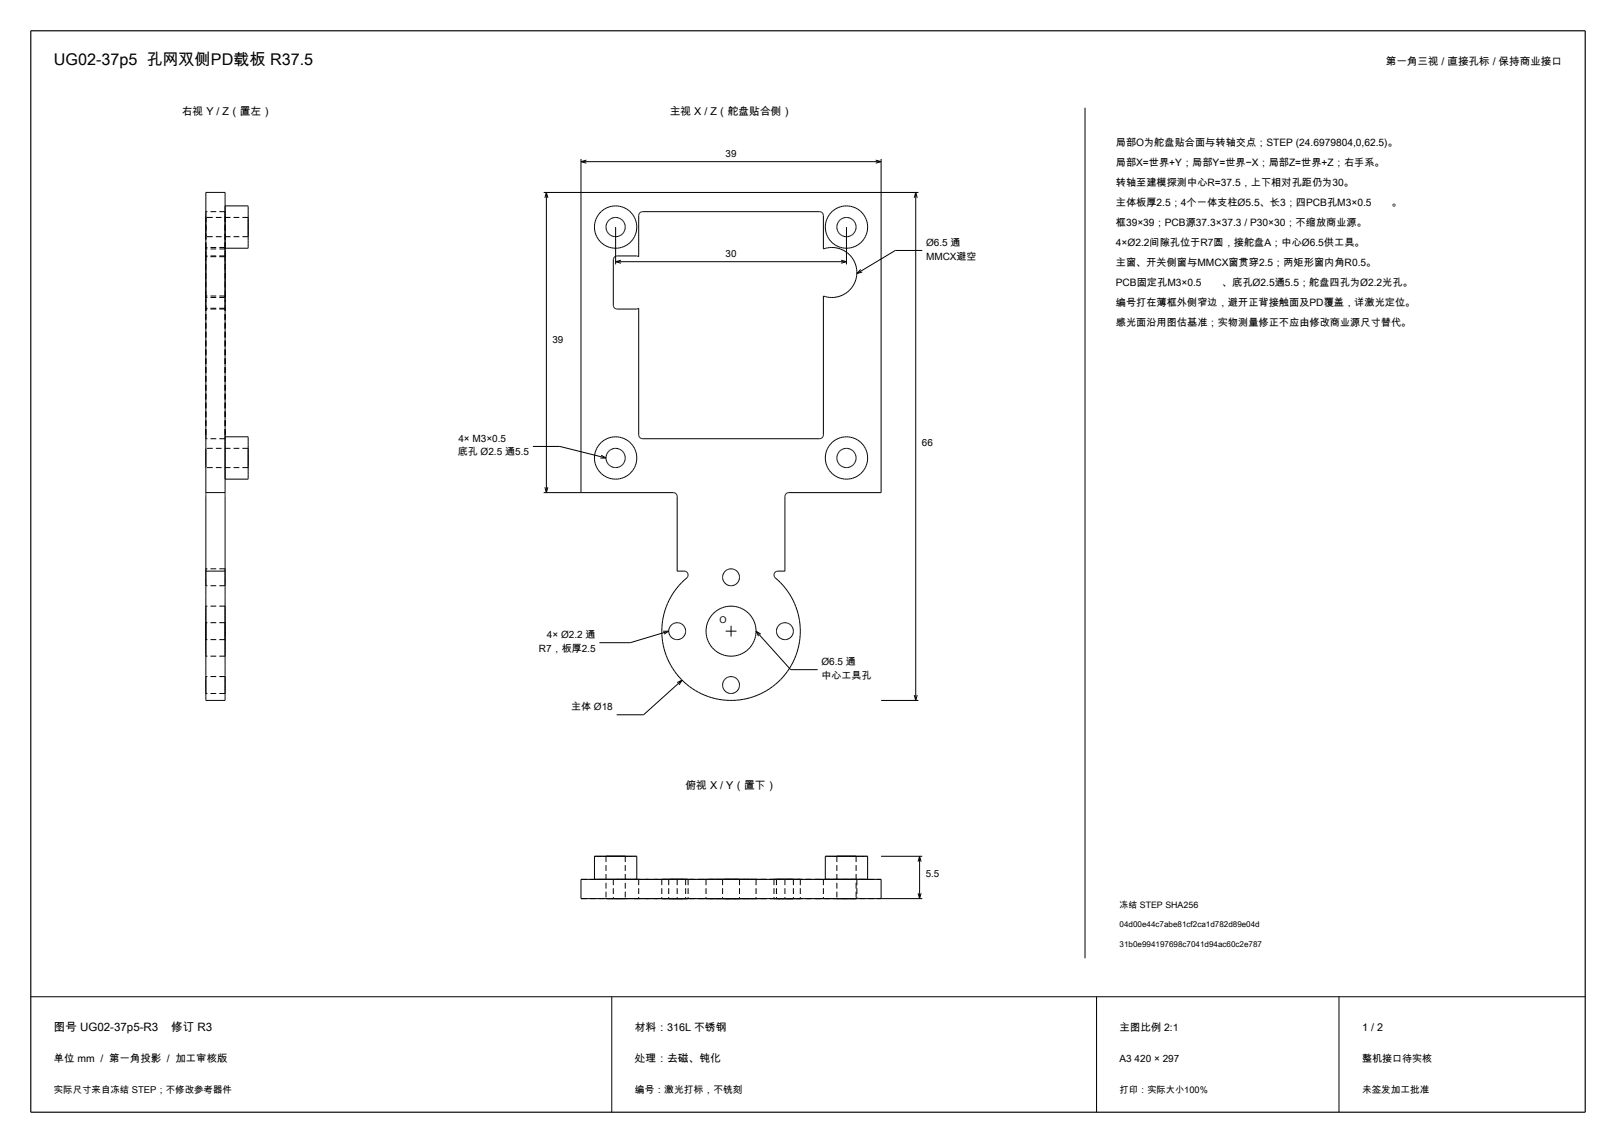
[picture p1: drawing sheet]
<svg xmlns="http://www.w3.org/2000/svg" width="420mm" height="297mm" viewBox="0 0 420 297" stroke-linecap="round" stroke-linejoin="round" font-family="sans-serif">
<path d="M8 8h404v281h-404z" fill="none" stroke="#000" stroke-width=".3"/>
<g fill="none" stroke="#000" stroke-width=".26">
<path d="M282 28v221M53.5 50h5v132h-5zM58.5 53.5h6v11h-6M141.3 50h97.4M142 50v78M142 50l-.4 1.4M142 50l.4 1.4M151 41.3v86.7M151 42h78M151 42l1.4 .4M152.4 41.6l-1.4 .4M160 59v9.7"/>
<path d="M166.3 55.3l.7-.3h46a1 1 0 0 1 1 1v8.7a6.5 6.5 0 0 1 8.7 6.1 6.5 6.5 0 0 1-8.7 6.1v36.1a1 1 0 0 1-1 1h-46a1 1 0 0 1-1-1v-32.9l-.6 .2h-5a1 1 0 0 1-1-1v-11.8a1 1 0 0 1 1-1h5l.6 .2v-10.7zM220 59v9.7M227.6 41.6l1.4 .4M229 41.3v86.7h-24a1 1 0 0 0-1 1v19.4h-1.8a1 1 0 0 0-1 .7 1 1 0 0 0 .3 1.1 18 18 0 0 1 1.4 26.3 18 18 0 0 1-26.3-.4 18 18 0 0 1 2.1-26.2 1 1 0 0 0-.9-1.5h-1.8v-19.4a1 1 0 0 0-1-1h-33.7M229 42l-1.4 .4M238 50v132M238 50l-.4 1.4M238 50l.4 1.4M160 68h60M160 68l1.4 .4M161.4 67.6l-1.4 .4M218.6 67.6l1.4 .4"/>
<path d="M220 68l-1.4 .4M223.7 70l-1 1.1M224.1 70.7l-1.4 .4M239.7 65.1h-7l-10 6M58.5 113.5h6v11h-6M138.5 116h7l12 3M156.2 118.3l1.3 .7M157.5 119h-1.5M53.5 128h5M141.6 126.6l.4 1.4M142.4 126.6l-.4 1.4M53.5 148.4h5"/>
<path d="M173.8 164l-10 3h-8M173.8 164h-1.5M173.8 164l-1.2 .8M177.3 176.7l-10 9h-7M177.3 176.7l-1.3 .7M177.3 176.7l-.8 1.3M188.6 164h2.8M190 162.6v2.8M196.5 164l9 10h7M196.5 164l.6 1.3M196.5 164l1.2 .8M229 182h9.7"/>
<path d="M237.6 180.6l.4 1.4M238.4 180.6l-.4 1.4M154.5 228.5v-6h11v6M214.5 228.5v-6h11v6M229 233.5v-5h-78v5h88.7M229 222.5h10.7M238.6 232.1l.4 1.4M239 222.5v11M239 222.5l-.4 1.4M239 222.5l.4 1.4M239.4 232.1l-.4 1.4M8 259h404"/>
<path d="M159 259v30M285 259v30M348 259v30"/>
<circle cx="160" cy="59" r="2.5"/>
<circle cx="220" cy="59" r="2.5"/>
<circle cx="160" cy="119" r="2.5"/>
<circle cx="220" cy="119" r="2.5"/>
<circle cx="190" cy="150" r="2.2"/>
<circle cx="176" cy="164" r="2.2"/>
<circle cx="190" cy="178" r="2.2"/>
<circle cx="190" cy="164" r="6.5"/>
<circle cx="204" cy="164" r="2.2"/>
</g>
<g fill="none" stroke="#000" stroke-width=".26" stroke-dasharray="1.5 .8" stroke-linecap="butt">
<path d="M53.5 56v-.1M53.5 55.9v-.1M53.5 55.8v-.1M53.5 55.7v-.1M53.5 55.6v-.1M53.5 55.5v-.1M53.5 55.4v-.1M53.5 55.3v-.1M53.5 55.2v-.1M53.5 55.1v-.1M53.5 56.5v.1M53.5 56.6v.1"/>
<path d="M53.5 56.7v.3M53.5 57v.4M53.5 57.4v.5M53.5 57.9v.5M53.5 58.4v.6M53.5 59v.6M53.5 59.6v.5M58.5 53.5v.1M58.5 53.6v.4M58.5 54v.7M58.5 54.7v.9M58.5 55.6v1"/>
<path d="M58.5 56.6v1.2M58.5 57.8v1.2M58.5 59v1.2M58.5 56v-.1M58.5 55.9v-.1M58.5 55.8v-.1M58.5 55.7v-.1M58.5 55.6v-.1M58.5 55.5v-.1M58.5 55.4v-.1M58.5 55.3v-.1M58.5 55.2v-.1"/>
<path d="M58.5 55.1v-.1M58.5 55h-5M64.5 56.5v.1M64.5 56.6v.1M64.5 56.7v.3M64.5 57v.4M64.5 57.4v.5M64.5 57.9v.5M64.5 58.4v.6M64.5 59v.6M64.5 59.6v.5M64.5 56.5h-11"/>
<path d="M154.5 59v.5M154.5 58.5v.5M154.5 59.5l.1 .5M154.6 58l-.1 .5M154.7 57.5l-.1 .5M154.9 57l-.2 .5M155.1 56.6l-.2 .4M155.3 56.1l-.2 .5M155.6 55.7l-.3 .4M155.9 55.3l-.3 .4M156.3 54.9l-.4 .4M156.7 54.6l-.4 .3"/>
<path d="M157.1 54.3l-.4 .3M157.5 54.1l-.4 .2M158 53.9l-.5 .2M158.5 53.7l-.5 .2M159 53.6l-.5 .1M159.5 53.5l-.5 .1M160 53.5h-.5M160.5 53.5h-.5M161 53.6l-.5-.1M161.5 53.7l-.5-.1M162 53.9l-.5-.2M162.5 54.1l-.5-.2"/>
<path d="M162.9 54.3l-.4-.2M163.3 54.6l-.4-.3M163.7 54.9l-.4-.3M164.1 55.3l-.4-.4M164.4 55.7l-.3-.4M164.7 56.1l-.3-.4M164.9 56.6l-.2-.5M165.1 57l-.2-.4M165.3 57.5l-.2-.5M165.4 58l-.1-.5M165.5 59.5v-.5M165.5 58.5l-.1-.5"/>
<path d="M165.5 59v-.5M214.5 59v.5M214.5 58.5v.5M214.5 59.5l.1 .5M214.6 58l-.1 .5M214.7 57.5l-.1 .5M214.9 57l-.2 .5M215.1 56.6l-.2 .4M215.3 56.1l-.2 .5M215.6 55.7l-.3 .4M215.9 55.3l-.3 .4M216.3 54.9l-.4 .4"/>
<path d="M216.7 54.6l-.4 .3M217.1 54.3l-.4 .3M217.5 54.1l-.4 .2M218 53.9l-.5 .2M218.5 53.7l-.5 .2M219 53.6l-.5 .1M219.5 53.5l-.5 .1M220 53.5h-.5M220.5 53.5h-.5M221 53.6l-.5-.1M221.5 53.7l-.5-.1M222 53.9l-.5-.2"/>
<path d="M222.5 54.1l-.5-.2M222.9 54.3l-.4-.2M223.3 54.6l-.4-.3M223.7 54.9l-.4-.3M224.1 55.3l-.4-.4M224.4 55.7l-.3-.4M224.7 56.1l-.3-.4M224.9 56.6l-.2-.5M225.1 57l-.2-.4M225.3 57.5l-.2-.5M225.4 58l-.1-.5M225.5 59.5v-.5"/>
<path d="M225.5 58.5l-.1-.5M225.5 59v-.5M53.5 64.7v-8.7M53.5 76.9v.1M53.5 77v.1M53.5 77.1v.1M53.5 77.2v.1M53.5 77.3v-.2M53.5 77.1v-.4M53.5 76.7v-.8M53.5 75.9v-1M53.5 74.9v-1.3"/>
<path d="M53.5 73.6v-1.4M53.5 72.2v-1.4M53.5 70.8v-1.4M53.5 69.4v-1.4M53.5 68v-1.3M53.5 66.7v-1M53.5 65.7v-.8M53.5 64.9v-.4M53.5 64.5v-.2M53.5 64.3v.1M53.5 64.4v.1M53.5 64.5v.1"/>
<path d="M53.5 64.6v.1M53.5 66.7v-10.7M53.5 66.7v-.1M53.5 66.6v-.1M53.5 66.5v.1M53.5 66.6v.1M53.5 66.7v.1M53.5 66.8v.1M53.5 66.9v.1M53.5 67v.1M53.5 67.1v.1M53.5 67.2v.1"/>
<path d="M53.5 67.3v.1M53.5 67.4v.1M53.5 79.3v-11.8M53.5 79.3v.1M53.5 79.4v.1M53.5 79.5v.1M53.5 79.6v.1M53.5 79.7v.1M53.5 79.8v.1M53.5 79.9v.1M53.5 60.1v.5M53.5 60.6v.4"/>
<path d="M53.5 61v.3M53.5 61.3v.1M53.5 61.4v.1M58.5 60.2v1.2M58.5 61.4v1M58.5 62.4v.9M58.5 63.3v.7M58.5 64v.4M58.5 64.4v.1M58.5 64.7v-8.7M58.5 76.9v.1M58.5 77v.1"/>
<path d="M58.5 77.1v.1M58.5 77.2v.1M58.5 77.3v-.2M58.5 77.1v-.4M58.5 76.7v-.8M58.5 75.9v-1M58.5 74.9v-1.3M58.5 73.6v-1.4M58.5 72.2v-1.4M58.5 70.8v-1.4M58.5 69.4v-1.4M58.5 68v-1.3"/>
<path d="M58.5 66.7v-1M58.5 65.7v-.8M58.5 64.9v-.4M58.5 64.5v-.2M58.5 64.3v.1M58.5 64.5v.1M58.5 64.6v.1M58.5 79.3v.1M58.5 79.4v.1M58.5 79.5v.1M58.5 79.6v.1M58.5 79.7v.1"/>
<path d="M58.5 79.8v.1M58.5 79.9v.1M58.5 79.3v-11.8M58.5 66.5v.1M58.5 66.6v.1M58.5 66.7v.1M58.5 66.8v.1M58.5 66.9v.1M58.5 67v.1M58.5 67.1v.1M58.5 67.2v.1M58.5 67.3v.1"/>
<path d="M58.5 67.4v.1M58.5 66.7v-.1M58.5 66.6v-.1M58.5 66.7v-10.7M58.5 64.7h-5M58.5 76.9h-5M58.5 66.7h-5M58.5 66.5h-5M58.5 64.3h-5M58.5 77.3h-5M64.5 60.1v.5M64.5 60.6v.4"/>
<path d="M64.5 61v.3M64.5 61.3v.1M64.5 61.4v.1M64.5 61.5h-11M154.6 60l.1 .5M154.7 60.5l.2 .5M154.9 61l.2 .5M155.1 61.5l.2 .4M155.3 61.9l.3 .4M155.6 62.3l.3 .4M155.9 62.7l.4 .4M156.3 63.1l.4 .3"/>
<path d="M156.7 63.4l.4 .3M157.1 63.7l.4 .2M157.5 63.9l.5 .2M158 64.1l.5 .2M158.5 64.3l.5 .1M159 64.4l.5 .1M159.5 64.5h.5M160 64.5h.5M160.5 64.5l.5-.1M161 64.4l.5-.1M161.5 64.3l.5-.2M162 64.1l.5-.2"/>
<path d="M162.5 63.9l.4-.2M162.9 63.7l.4-.3M163.3 63.4l.4-.3M163.7 63.1l.4-.4M164.1 62.7l.3-.4M164.4 62.3l.3-.4M164.7 61.9l.2-.4M164.9 61.5l.2-.5M165.1 61l.2-.5M165.3 60.5l.1-.5M165.4 60l.1-.5M214.6 60l.1 .5"/>
<path d="M214.7 60.5l.2 .5M214.9 61l.2 .5M215.1 61.5l.2 .4M215.3 61.9l.3 .4M215.6 62.3l.3 .4M215.9 62.7l.4 .4M216.3 63.1l.4 .3M216.7 63.4l.4 .3M217.1 63.7l.4 .2M217.5 63.9l.5 .2M218 64.1l.5 .2M218.5 64.3l.5 .1"/>
<path d="M219 64.4l.5 .1M219.5 64.5h.5M220 64.5h.5M220.5 64.5l.5-.1M221 64.4l.5-.1M221.5 64.3l.5-.2M222 64.1l.5-.2M222.5 63.9l.4-.2M222.9 63.7l.4-.3M223.3 63.4l.4-.3M223.7 63.1l.4-.4M224.1 62.7l.3-.4"/>
<path d="M224.4 62.3l.3-.4M224.7 61.9l.2-.4M224.9 61.5l.2-.5M225.1 61l.2-.5M225.3 60.5l.1-.5M225.4 60l.1-.5M53.5 80.3v-.1M53.5 80.2v-.1M53.5 80v.1M53.5 80.1v.1M53.5 80.2v.1M58.5 80.3v-.1"/>
<path d="M58.5 80.2v-.1M58.5 80v.1M58.5 80.1v.1M58.5 80.2v.1M58.5 80.1h-5M58.5 80.3h-5M53.5 113v-36.1M53.5 114v-.1M53.5 113.9v-.1M53.5 113.8v-.1M53.5 113.7v-.1M53.5 113.6v-.1"/>
<path d="M53.5 113.5v-.1M53.5 113.4v-.1M53.5 113.3v-.1M53.5 113.2v-.1M53.5 113.1v-.1M53.5 113v-32.9M53.5 116.5v.1M53.5 116.6v.1M53.5 116.7v.3M53.5 117v.4M53.5 117.4v.5M53.5 117.9v.5"/>
<path d="M53.5 118.4v.6M53.5 119v.6M53.5 119.6v.5M58.5 113.5v.1M58.5 113.6v.4M58.5 114v.7M58.5 114.7v.9M58.5 115.6v1M58.5 116.6v1.2M58.5 117.8v1.2M58.5 119v1.2M58.5 113v-36.1"/>
<path d="M58.5 114v-.1M58.5 113.9v-.1M58.5 113.8v-.1M58.5 113.7v-.1M58.5 113.6v-.1M58.5 113.5v-.1M58.5 113.4v-.1M58.5 113.3v-.1M58.5 113.2v-.1M58.5 113.1v-.1M58.5 113v-32.9M58.5 114h-5"/>
<path d="M64.5 116.5v.1M64.5 116.6v.1M64.5 116.7v.3M64.5 117v.4M64.5 117.4v.5M64.5 117.9v.5M64.5 118.4v.6M64.5 119v.6M64.5 119.6v.5M64.5 116.5h-11M154.5 119v.5M154.5 118.5v.5"/>
<path d="M154.5 119.5l.1 .5M154.6 118l-.1 .5M154.7 117.5l-.1 .5M154.9 117l-.2 .5M155.1 116.6l-.2 .4M155.3 116.1l-.2 .5M155.6 115.7l-.3 .4M155.9 115.3l-.3 .4M156.3 114.9l-.4 .4M156.7 114.6l-.4 .3M157.1 114.3l-.4 .3M157.5 114.1l-.4 .2"/>
<path d="M158 113.9l-.5 .2M158.5 113.7l-.5 .2M159 113.6l-.5 .1M159.5 113.5l-.5 .1M160 113.5h-.5M160.5 113.5h-.5M161 113.6l-.5-.1M161.5 113.7l-.5-.1M162 113.9l-.5-.2M162.5 114.1l-.5-.2M162.9 114.3l-.4-.2M163.3 114.6l-.4-.3"/>
<path d="M163.7 114.9l-.4-.3M164.1 115.3l-.4-.4M164.4 115.7l-.3-.4M164.7 116.1l-.3-.4M164.9 116.6l-.2-.5M165.1 117l-.2-.4M165.3 117.5l-.2-.5M165.4 118l-.1-.5M165.5 119.5v-.5M165.5 118.5l-.1-.5M165.5 119v-.5M214.5 119v.5"/>
<path d="M214.5 118.5v.5M214.5 119.5l.1 .5M214.6 118l-.1 .5M214.7 117.5l-.1 .5M214.9 117l-.2 .5M215.1 116.6l-.2 .4M215.3 116.1l-.2 .5M215.6 115.7l-.3 .4M215.9 115.3l-.3 .4M216.3 114.9l-.4 .4M216.7 114.6l-.4 .3M217.1 114.3l-.4 .3"/>
<path d="M217.5 114.1l-.4 .2M218 113.9l-.5 .2M218.5 113.7l-.5 .2M219 113.6l-.5 .1M219.5 113.5l-.5 .1M220 113.5h-.5M220.5 113.5h-.5M221 113.6l-.5-.1M221.5 113.7l-.5-.1M222 113.9l-.5-.2M222.5 114.1l-.5-.2M222.9 114.3l-.4-.2"/>
<path d="M223.3 114.6l-.4-.3M223.7 114.9l-.4-.3M224.1 115.3l-.4-.4M224.4 115.7l-.3-.4M224.7 116.1l-.3-.4M224.9 116.6l-.2-.5M225.1 117l-.2-.4M225.3 117.5l-.2-.5M225.4 118l-.1-.5M225.5 119.5v-.5M225.5 118.5l-.1-.5M225.5 119v-.5"/>
<path d="M53.5 120.1v.5M53.5 120.6v.4M53.5 121v.3M53.5 121.3v.1M53.5 121.4v.1M58.5 120.2v1.2M58.5 121.4v1M58.5 122.4v.9M58.5 123.3v.7M58.5 124v.4M58.5 124.4v.1M64.5 120.1v.5"/>
<path d="M64.5 120.6v.4M64.5 121v.3M64.5 121.3v.1M64.5 121.4v.1M64.5 121.5h-11M154.6 120l.1 .5M154.7 120.5l.2 .5M154.9 121l.2 .5M155.1 121.5l.2 .4M155.3 121.9l.3 .4M155.6 122.3l.3 .4M155.9 122.7l.4 .4"/>
<path d="M156.3 123.1l.4 .3M156.7 123.4l.4 .3M157.1 123.7l.4 .2M157.5 123.9l.5 .2M158 124.1l.5 .2M158.5 124.3l.5 .1M159 124.4l.5 .1M159.5 124.5h.5M160 124.5h.5M160.5 124.5l.5-.1M161 124.4l.5-.1M161.5 124.3l.5-.2"/>
<path d="M162 124.1l.5-.2M162.5 123.9l.4-.2M162.9 123.7l.4-.3M163.3 123.4l.4-.3M163.7 123.1l.4-.4M164.1 122.7l.3-.4M164.4 122.3l.3-.4M164.7 121.9l.2-.4M164.9 121.5l.2-.5M165.1 121l.2-.5M165.3 120.5l.1-.5M165.4 120l.1-.5"/>
<path d="M214.6 120l.1 .5M214.7 120.5l.2 .5M214.9 121l.2 .5M215.1 121.5l.2 .4M215.3 121.9l.3 .4M215.6 122.3l.3 .4M215.9 122.7l.4 .4M216.3 123.1l.4 .3M216.7 123.4l.4 .3M217.1 123.7l.4 .2M217.5 123.9l.5 .2M218 124.1l.5 .2"/>
<path d="M218.5 124.3l.5 .1M219 124.4l.5 .1M219.5 124.5h.5M220 124.5h.5M220.5 124.5l.5-.1M221 124.4l.5-.1M221.5 124.3l.5-.2M222 124.1l.5-.2M222.5 123.9l.4-.2M222.9 123.7l.4-.3M223.3 123.4l.4-.3M223.7 123.1l.4-.4"/>
<path d="M224.1 122.7l.3-.4M224.4 122.3l.3-.4M224.7 121.9l.2-.4M224.9 121.5l.2-.5M225.1 121l.2-.5M225.3 120.5l.1-.5M225.4 120l.1-.5M53.5 157.5v.2M53.5 157.7v.4M53.5 158.1v.8M53.5 158.9v1M53.5 159.9v1.3"/>
<path d="M53.5 147.8v.1M53.5 147.9v.1M53.5 148v.3M53.5 148.3v.3M53.5 148.6v.4M53.5 149v.5M53.5 149.5v.5M53.5 150v.5M53.5 150.5v.5M53.5 151v.4M53.5 151.4v.3M53.5 151.7v.3"/>
<path d="M53.5 152v.1M53.5 152.1v.1M58.5 157.5v.2M58.5 157.7v.4M58.5 158.1v.8M58.5 158.9v1M58.5 159.9v1.3M58.5 147.8v.1M58.5 147.9v.1M58.5 148v.3M58.5 148.3v.3M58.5 148.6v.4"/>
<path d="M58.5 149v.5M58.5 149.5v.5M58.5 150v.5M58.5 150.5v.5M58.5 151v.4M58.5 151.4v.3M58.5 151.7v.3M58.5 152v.1M58.5 152.1v.1M58.5 157.5h-5M58.5 147.8h-5M58.5 152.2h-5"/>
<path d="M53.5 161.8v.1M53.5 161.9v.1M53.5 162v.3M53.5 162.3v.3M53.5 162.6v.4M53.5 163v.5M53.5 163.5v.5M53.5 164v.5M53.5 164.5v.5M53.5 165v.4M53.5 165.4v.3M53.5 165.7v.3"/>
<path d="M53.5 166v.1M53.5 166.1v.1M53.5 175.8v.1M53.5 175.9v.1M53.5 176v.3M53.5 176.3v.3M53.5 176.6v.4M53.5 177v.5M53.5 177.5v.5M53.5 178v.5M53.5 178.5v.5M53.5 179v.4"/>
<path d="M53.5 179.4v.3M53.5 179.7v.3M53.5 180v.1M53.5 161.2v1.4M53.5 162.6v1.4M53.5 164v1.4M53.5 165.4v1.4M53.5 166.8v1.3M53.5 168.1v1M53.5 169.1v.8M53.5 169.9v.4M53.5 170.3v.2"/>
<path d="M58.5 161.8v.1M58.5 161.9v.1M58.5 162v.3M58.5 162.3v.3M58.5 162.6v.4M58.5 163v.5M58.5 163.5v.5M58.5 164v.5M58.5 164.5v.5M58.5 165v.4M58.5 165.4v.3M58.5 165.7v.3"/>
<path d="M58.5 166v.1M58.5 166.1v.1M58.5 175.8v.1M58.5 175.9v.1M58.5 176v.3M58.5 176.3v.3M58.5 176.6v.4M58.5 177v.5M58.5 177.5v.5M58.5 178v.5M58.5 178.5v.5M58.5 179v.4"/>
<path d="M58.5 179.4v.3M58.5 179.7v.3M58.5 180v.1M58.5 161.2v1.4M58.5 162.6v1.4M58.5 164v1.4M58.5 165.4v1.4M58.5 166.8v1.3M58.5 168.1v1M58.5 169.1v.8M58.5 169.9v.4M58.5 170.3v.2"/>
<path d="M58.5 161.8h-5M58.5 175.8h-5M58.5 166.2h-5M58.5 170.5h-5M53.5 180.1v.1M58.5 180.1v.1M58.5 180.2h-5M151 228.5h24M151 233.5h24M154.5 228.5h.1M154.5 222.5h.1M154.6 228.5h-.1"/>
<path d="M154.6 228.5h.4M154.6 222.5h.4M154.8 228.5h-.2M155 228.5h-.2M155 228.5h.7M155 222.5h.7M155.3 228.5h-.3M155.7 228.5h-.4M155.7 228.5h.9M155.7 222.5h.9M156.1 228.5h-.4M156.6 228.5h-.5"/>
<path d="M156.6 228.5h1M156.6 222.5h1M157.1 228.5h-.5M157.5 233.5h.1M157.5 222.5h.1M157.5 222.5v11M157.6 233.5h-.1M157.6 233.5h.1M157.6 222.5h-.1M157.6 222.5h.1M157.6 228.5h-.5M157.6 228.5h1.2"/>
<path d="M157.6 222.5h1.2M157.7 233.5h-.1M157.7 233.5h.3M157.7 222.5h-.1M157.7 222.5h.3M157.9 233.5h-.2M157.9 222.5h-.2M158 233.5h-.1M158 233.5h.4M158 222.5h-.1M158 222.5h.4M158.2 228.5h-.6"/>
<path d="M158.2 233.5h-.2M158.2 222.5h-.2M158.4 233.5h-.2M158.4 233.5h.5M158.4 222.5h-.2M158.4 222.5h.5M158.7 233.5h-.3M158.7 222.5h-.3M158.8 228.5h-.6M158.8 228.5h1.2M158.8 222.5h1.2M158.9 233.5h-.2"/>
<path d="M158.9 233.5h.5M158.9 222.5h-.2M158.9 222.5h.5M159.2 233.5h-.3M159.2 222.5h-.3M159.4 228.5h-.6M159.4 228.5v5M159.4 228.5h.1M159.4 233.5h-.2M159.4 233.5h.6M159.4 222.5h-.2M159.4 222.5h.6"/>
<path d="M159.5 233.5h-.1M159.5 228.5h.1M159.6 233.5h-.1M159.6 228.5h.1M159.7 228.5h.1M159.7 233.5h-.1M159.7 233.5h-.3M159.7 222.5h-.3M159.8 228.5h.1M159.8 233.5h-.1M159.9 228.5h.1M159.9 233.5h-.1"/>
<path d="M160 228.5h.1M160 233.5h-.1M160 228.5h-.6M160 228.5h1.2M160 222.5h1.2M160 233.5h-.3M160 233.5h.6M160 222.5h-.3M160 222.5h.6M160.1 228.5h.1M160.1 233.5h-.1M160.2 228.5h.1"/>
<path d="M160.2 233.5h-.1M160.3 233.5h-.3M160.3 222.5h-.3M160.3 228.5h.1M160.3 233.5h-.1M160.4 233.5h-.1M160.6 233.5h.5M160.6 233.5h-.3M160.6 222.5h.5M160.6 222.5h-.3M160.6 228.5h-.6M160.8 233.5h-.2"/>
<path d="M160.8 222.5h-.2M161.1 233.5h.5M161.1 233.5h-.3M161.1 222.5h.5M161.1 222.5h-.3M161.2 228.5h1.2M161.2 228.5h-.6M161.2 222.5h1.2M161.3 233.5h-.2M161.3 222.5h-.2M161.6 233.5h.4M161.6 233.5h-.3"/>
<path d="M161.6 222.5h.4M161.6 222.5h-.3M161.8 233.5h-.2M161.8 222.5h-.2M161.8 228.5h-.6M162 233.5h.3M162 233.5h-.2M162 222.5h.3M162 222.5h-.2M162.1 233.5h-.1M162.1 222.5h-.1M162.3 233.5h.1"/>
<path d="M162.3 233.5h-.2M162.3 222.5h.1M162.3 222.5h-.2M162.4 233.5h-.1M162.4 222.5h-.1M162.4 228.5h1M162.4 228.5h-.6M162.4 222.5h1M162.4 233.5h.1M162.4 222.5h.1M162.5 233.5h-.1M162.5 222.5h-.1"/>
<path d="M162.5 222.5v11M162.9 228.5h-.5M163.4 228.5h.9M163.4 228.5h-.5M163.4 222.5h.9M163.9 228.5h-.5M164.3 228.5h.7M164.3 228.5h-.4M164.3 222.5h.7M164.7 228.5h-.4M165 228.5h.4M165 228.5h-.3"/>
<path d="M165 222.5h.4M165.2 228.5h-.2M165.4 228.5h.1M165.4 228.5h-.2M165.4 222.5h.1M165.4 228.5h-5M165.4 233.5h-5M165.5 228.5h-.1M165.5 233.5h-.1M165.5 228.5h.1M165.6 233.5h-.1M165.6 228.5h.1"/>
<path d="M165.7 233.5h-.1M165.7 228.5h.1M165.8 233.5h-.1M165.8 228.5h.1M165.9 233.5h-.1M165.9 228.5h.1M166 233.5h-.1M166 228.5v5M166 228.5h.1M166.1 233.5h-.1M166.1 228.5h.1M166.2 233.5h-.1"/>
<path d="M166.2 228.5h.1M166.3 228.5h.1M166.3 233.5h-.1M166.4 228.5h.1M166.4 233.5h-.1M166.5 228.5h.1M166.5 233.5h-.1M166.6 228.5h.1M166.6 233.5h-.1M166.7 228.5h.1M166.7 233.5h-.1M166.8 228.5h.1"/>
<path d="M166.8 233.5h-.1M166.9 228.5h.1M166.9 233.5h-.1M167 233.5h-.1M172 228.5h.5M172 233.5h.5M172 228.5v5M172.1 228.5h-.1M172.1 233.5h-.1M172.3 228.5h-.2M172.3 233.5h-.2M172.5 228.5h1.3"/>
<path d="M172.5 233.5h1.3M172.6 228.5h-.3M172.6 233.5h-.3M172.9 228.5h-.3M172.9 233.5h-.3M173.3 228.5h-.4M173.3 233.5h-.4M173.7 228.5h-.4M173.7 233.5h-.4M173.8 228.5h2.1M173.8 233.5h2.1M173.8 228.5h.1"/>
<path d="M173.8 233.5h.1M173.8 228.5v5M173.9 228.5h-.1M173.9 228.5h.1M173.9 233.5h-.1M173.9 233.5h.1M174 228.5h-.1M174 228.5h.3M174 233.5h-.1M174 233.5h.3M174.1 228.5h-.1M174.1 233.5h-.1"/>
<path d="M174.2 228.5h-.5M174.2 233.5h-.5M174.3 228.5h-.2M174.3 228.5h.3M174.3 233.5h-.2M174.3 233.5h.3M174.4 228.5h-.1M174.4 233.5h-.1M174.6 228.5h-.2M174.6 228.5h.4M174.6 233.5h-.2M174.6 233.5h.4"/>
<path d="M174.8 228.5h-.6M174.8 233.5h-.6M174.8 228.5h-.2M174.8 233.5h-.2M175 228.5h-.2M175 228.5h.5M175 233.5h-.2M175 233.5h.5M175.1 228.5h-.1M175.1 233.5h-.1M175.2 228.5h-.1M175.2 233.5h-.1"/>
<path d="M175.3 228.5h-.3M175.3 233.5h-.3M175.3 228.5h-.1M175.3 233.5h-.1M175.4 228.5h-.6M175.4 233.5h-.6M175.4 228.5h-.1M175.4 233.5h-.1M175.5 228.5h-.2M175.5 228.5h.5M175.5 233.5h-.2M175.5 233.5h.5"/>
<path d="M175.5 228.5h-.1M175.5 233.5h-.1M175.6 228.5h-.1M175.6 233.5h-.1M175.7 228.5h-.1M175.7 233.5h-.1M175.8 228.5h-.3M175.8 233.5h-.3M175.8 228.5h-.1M175.8 233.5h-.1M175.9 228.5h-.1M175.9 233.5h-.1"/>
<path d="M175.9 228.5h2.9M175.9 233.5h2.9M176 228.5h-.1M176 233.5h-.1M176 228.5h1.8M176 228.5h-.2M176 228.5h.5M176 228.5v5M176 233.5h1.8M176 233.5h-.2M176 233.5h.5M176.1 228.5h-.7"/>
<path d="M176.1 233.5h-.7M176.2 228.5h-.2M176.2 233.5h-.2M176.5 228.5h.5M176.5 228.5h-.3M176.5 233.5h.5M176.5 233.5h-.3M176.7 228.5h-.2M176.7 233.5h-.2M176.8 228.5h-.7M176.8 233.5h-.7M177 228.5h.4"/>
<path d="M177 228.5h-.3M177 233.5h.4M177 233.5h-.3M177.2 228.5h-.2M177.2 233.5h-.2M177.4 228.5h.3M177.4 228.5h-.2M177.4 233.5h.3M177.4 233.5h-.2M177.6 228.5h-.2M177.6 233.5h-.2M177.6 228.5h-.8"/>
<path d="M177.6 233.5h-.8M177.7 228.5h.3M177.7 228.5h-.1M177.7 233.5h.3M177.7 233.5h-.1M177.8 228.5h.2M177.8 233.5h.2M177.9 228.5h-.2M177.9 233.5h-.2M178 228.5h.1M178 233.5h.1M178 228.5h-.1"/>
<path d="M178 233.5h-.1M178.1 228.5h.1M178.1 233.5h.1M178.1 228.5h-.1M178.1 233.5h-.1M178.2 228.5h.1M178.2 233.5h.1M178.2 228.5h-.1M178.2 233.5h-.1M178.2 228.5v5M178.3 228.5h.1M178.3 233.5h.1"/>
<path d="M178.4 228.5h.1M178.4 233.5h.1M178.5 228.5h-.9M178.5 233.5h-.9M178.5 228.5h.1M178.5 233.5h.1M178.6 228.5h-.1M178.6 233.5h-.1M178.6 228.5h.1M178.6 233.5h.1M178.7 228.5h-.1M178.7 233.5h-.1"/>
<path d="M178.7 228.5h.1M178.7 233.5h.1M178.8 228.5h-.1M178.8 233.5h-.1M178.8 228.5h3.4M178.8 233.5h3.4M178.8 228.5v5M182.2 228.5h3.8M182.2 233.5h3.8M183.5 228.5h.2M183.5 233.5h.2M183.5 228.5v5"/>
<path d="M183.7 228.5h-.2M183.7 228.5h.4M183.7 233.5h-.2M183.7 233.5h.4M183.9 228.5h-.2M183.9 233.5h-.2M184.1 228.5h-.2M184.1 228.5h.8M184.1 233.5h-.2M184.1 233.5h.8M184.5 228.5h-.4M184.5 233.5h-.4"/>
<path d="M184.9 228.5h-.4M184.9 228.5h1M184.9 233.5h-.4M184.9 233.5h1M185.4 228.5h-.5M185.4 233.5h-.5M185.9 228.5h-.5M185.9 228.5h1.3M185.9 233.5h-.5M185.9 233.5h1.3M186 228.5h4M186 233.5h4"/>
<path d="M186.5 228.5h-.6M186.5 233.5h-.6M187.2 228.5h-.7M187.2 228.5h1.4M187.2 233.5h-.7M187.2 233.5h1.4M187.8 228.5h.1M187.8 233.5h.1M187.8 228.5v5M187.9 228.5h-.7M187.9 233.5h-.7M187.9 228.5h-.1"/>
<path d="M187.9 228.5h.1M187.9 233.5h-.1M187.9 233.5h.1M188 228.5h-.1M188 228.5h.3M188 233.5h-.1M188 233.5h.3M188.1 228.5h-.1M188.1 233.5h-.1M188.3 228.5h-.2M188.3 228.5h.3M188.3 233.5h-.2"/>
<path d="M188.3 233.5h.3M188.4 228.5h-.1M188.4 233.5h-.1M188.6 228.5h-.7M188.6 228.5h1.4M188.6 233.5h-.7M188.6 233.5h1.4M188.6 228.5h-.2M188.6 228.5h.4M188.6 233.5h-.2M188.6 233.5h.4M188.8 228.5h-.2"/>
<path d="M188.8 233.5h-.2M189 228.5h-.2M189 228.5h.5M189 233.5h-.2M189 233.5h.5M189.3 228.5h-.7M189.3 233.5h-.7M189.3 228.5h-.3M189.3 233.5h-.3M189.5 228.5h-.2M189.5 228.5h.5M189.5 233.5h-.2"/>
<path d="M189.5 233.5h.5M189.8 228.5h-.3M189.8 233.5h-.3M190 228.5h4M190 228.5h-.2M190 228.5h.5M190 228.5h-.7M190 228.5h1.4M190 233.5h4M190 233.5h-.2M190 233.5h.5M190 233.5h-.7"/>
<path d="M190 233.5h1.4M190.2 228.5h-.2M190.2 233.5h-.2M190.5 228.5h.5M190.5 228.5h-.3M190.5 233.5h.5M190.5 233.5h-.3M190.7 228.5h-.2M190.7 233.5h-.2M190.7 228.5h-.7M190.7 233.5h-.7M191 228.5h.4"/>
<path d="M191 228.5h-.3M191 233.5h.4M191 233.5h-.3M191.2 228.5h-.2M191.2 233.5h-.2M191.4 228.5h.3M191.4 228.5h-.2M191.4 233.5h.3M191.4 233.5h-.2M191.4 228.5h1.4M191.4 228.5h-.7M191.4 233.5h1.4"/>
<path d="M191.4 233.5h-.7M191.6 228.5h-.2M191.6 233.5h-.2M191.7 228.5h.3M191.7 228.5h-.1M191.7 233.5h.3M191.7 233.5h-.1M191.9 228.5h-.2M191.9 233.5h-.2M192 228.5h.1M192 228.5h-.1M192 233.5h.1"/>
<path d="M192 233.5h-.1M192.1 228.5h-.1M192.1 233.5h-.1M192.1 228.5h.1M192.1 233.5h.1M192.1 228.5h-.7M192.1 233.5h-.7M192.2 228.5h-.1M192.2 233.5h-.1M192.2 228.5v5M192.8 228.5h1.3M192.8 228.5h-.7"/>
<path d="M192.8 233.5h1.3M192.8 233.5h-.7M193.5 228.5h-.7M193.5 233.5h-.7M194 228.5h3.8M194 233.5h3.8M194.1 228.5h1M194.1 228.5h-.6M194.1 233.5h1M194.1 233.5h-.6M194.6 228.5h-.5M194.6 233.5h-.5"/>
<path d="M195.1 228.5h.8M195.1 228.5h-.5M195.1 233.5h.8M195.1 233.5h-.5M195.5 228.5h-.4M195.5 233.5h-.4M195.9 228.5h.4M195.9 228.5h-.4M195.9 233.5h.4M195.9 233.5h-.4M196.1 228.5h-.2M196.1 233.5h-.2"/>
<path d="M196.3 228.5h.2M196.3 228.5h-.2M196.3 233.5h.2M196.3 233.5h-.2M196.5 228.5h-.2M196.5 233.5h-.2M196.5 228.5v5M197.8 228.5h3.4M197.8 233.5h3.4M201.2 228.5v5M201.2 228.5h2.9M201.2 233.5h2.9"/>
<path d="M201.2 228.5h.1M201.2 233.5h.1M201.3 228.5h-.1M201.3 233.5h-.1M201.3 228.5h.1M201.3 233.5h.1M201.4 228.5h-.1M201.4 233.5h-.1M201.4 228.5h.1M201.4 233.5h.1M201.5 228.5h-.1M201.5 233.5h-.1"/>
<path d="M201.6 228.5h-.1M201.6 233.5h-.1M201.7 228.5h-.1M201.7 233.5h-.1M201.8 228.5h.1M201.8 233.5h.1M201.8 228.5v5M201.8 228.5h-.1M201.8 233.5h-.1M201.9 228.5h-.1M201.9 228.5h.1M201.9 233.5h-.1"/>
<path d="M201.9 233.5h.1M202 228.5h-.1M202 228.5h.3M202 233.5h-.1M202 233.5h.3M202.1 228.5h-.1M202.1 233.5h-.1M202.2 228.5h-.2M202.2 228.5h1.8M202.2 233.5h-.2M202.2 233.5h1.8M202.3 228.5h-.2"/>
<path d="M202.3 228.5h.3M202.3 233.5h-.2M202.3 233.5h.3M202.4 228.5h-.9M202.4 233.5h-.9M202.4 228.5h-.1M202.4 233.5h-.1M202.6 228.5h-.2M202.6 228.5h.4M202.6 233.5h-.2M202.6 233.5h.4M202.8 228.5h-.2"/>
<path d="M202.8 233.5h-.2M203 228.5h-.2M203 228.5h.5M203 233.5h-.2M203 233.5h.5M203.2 228.5h-.8M203.2 233.5h-.8M203.3 228.5h-.3M203.3 233.5h-.3M203.5 228.5h-.2M203.5 228.5h.5M203.5 233.5h-.2"/>
<path d="M203.5 233.5h.5M203.8 228.5h-.3M203.8 233.5h-.3M203.9 228.5h-.7M203.9 233.5h-.7M204 228.5h-.2M204 228.5h.5M204 228.5v5M204 233.5h-.2M204 233.5h.5M204 228.5h.1M204 233.5h.1"/>
<path d="M204.1 228.5h2.1M204.1 233.5h2.1M204.1 228.5h.1M204.1 233.5h.1M204.2 228.5h.1M204.2 233.5h.1M204.2 228.5h-.2M204.2 233.5h-.2M204.3 228.5h.1M204.3 233.5h.1M204.4 228.5h.1M204.4 233.5h.1"/>
<path d="M204.5 228.5h.1M204.5 233.5h.1M204.5 228.5h.5M204.5 228.5h-.3M204.5 233.5h.5M204.5 233.5h-.3M204.6 228.5h.1M204.6 233.5h.1M204.6 228.5h-.7M204.6 233.5h-.7M204.7 228.5h.1M204.7 233.5h.1"/>
<path d="M204.7 228.5h-.2M204.7 233.5h-.2M204.8 228.5h.1M204.8 233.5h.1M204.9 228.5h.1M204.9 233.5h.1M205 228.5h.4M205 228.5h-.3M205 233.5h.4M205 233.5h-.3M205 228.5h24M205 233.5h24"/>
<path d="M205.2 228.5h-.2M205.2 233.5h-.2M205.2 228.5h-.6M205.2 233.5h-.6M205.4 228.5h.3M205.4 228.5h-.2M205.4 233.5h.3M205.4 233.5h-.2M205.6 228.5h-.2M205.6 233.5h-.2M205.7 228.5h.3M205.7 228.5h-.1"/>
<path d="M205.7 233.5h.3M205.7 233.5h-.1M205.8 228.5h-.6M205.8 233.5h-.6M205.9 228.5h-.2M205.9 233.5h-.2M206 228.5h.1M206 228.5h-.1M206 233.5h.1M206 233.5h-.1M206.1 228.5h-.1M206.1 233.5h-.1"/>
<path d="M206.1 228.5h.1M206.1 233.5h.1M206.2 228.5h-.1M206.2 233.5h-.1M206.2 228.5v5M206.2 228.5h1.3M206.2 233.5h1.3M206.3 228.5h-.5M206.3 233.5h-.5M206.7 228.5h-.4M206.7 233.5h-.4M207.1 228.5h-.4"/>
<path d="M207.1 233.5h-.4M207.4 228.5h-.3M207.4 233.5h-.3M207.5 228.5h.5M207.5 233.5h.5M207.7 228.5h-.3M207.7 233.5h-.3M207.9 228.5h-.2M207.9 233.5h-.2M208 228.5h-.1M208 233.5h-.1M208 228.5v5"/>
<path d="M213 228.5h-46M213 233.5h-46M213.1 228.5h-.1M213.1 233.5h-.1M213.2 228.5h-.1M213.2 233.5h-.1M213.3 228.5h-.1M213.3 233.5h-.1M213.4 228.5h-.1M213.4 233.5h-.1M213.5 228.5h-.1M213.5 233.5h-.1"/>
<path d="M213.6 228.5h-.1M213.6 233.5h-.1M213.7 228.5h-.1M213.7 233.5h-.1M213.8 228.5h-.1M213.8 233.5h-.1M213.9 228.5h-.1M213.9 233.5h-.1M214 228.5h-.1M214 233.5h-.1M214 228.5h.9M214 228.5v5"/>
<path d="M214 233.5h.9M214.5 228.5h.1M214.5 222.5h.1M214.6 228.5h-.1M214.6 228.5h.4M214.6 222.5h.4M214.8 228.5h-.2M214.9 228.5h.8M214.9 233.5h.8M215 228.5h-.2M215 228.5h.7M215 222.5h.7"/>
<path d="M215.3 228.5h-.3M215.7 228.5h-.4M215.7 228.5h.9M215.7 222.5h.9M215.7 233.5h.9M216.1 228.5h-.4M216.6 228.5h-.5M216.6 228.5h1M216.6 222.5h1M216.6 228.5h.9M216.6 233.5h.9M217.1 228.5h-.5"/>
<path d="M217.5 233.5h.1M217.5 222.5h.1M217.5 222.5v11M217.5 228.5h.9M217.5 233.5h.9M217.6 233.5h-.1M217.6 233.5h.1M217.6 222.5h-.1M217.6 222.5h.1M217.6 228.5h-.5M217.6 228.5h1.2M217.6 222.5h1.2"/>
<path d="M217.7 233.5h-.1M217.7 233.5h.3M217.7 222.5h-.1M217.7 222.5h.3M217.9 233.5h-.2M217.9 222.5h-.2M218 233.5h-.1M218 233.5h.4M218 222.5h-.1M218 222.5h.4M218.2 228.5h-.6M218.2 233.5h-.2"/>
<path d="M218.2 222.5h-.2M218.4 228.5h.8M218.4 233.5h.8M218.4 233.5h-.2M218.4 233.5h.5M218.4 222.5h-.2M218.4 222.5h.5M218.7 233.5h-.3M218.7 222.5h-.3M218.8 228.5h-.6M218.8 228.5h1.2M218.8 222.5h1.2"/>
<path d="M218.9 233.5h-.2M218.9 233.5h.5M218.9 222.5h-.2M218.9 222.5h.5M219.2 233.5h-.3M219.2 222.5h-.3M219.2 228.5h.7M219.2 233.5h.7M219.4 228.5h-.6M219.4 233.5h-.2M219.4 233.5h.6M219.4 222.5h-.2"/>
<path d="M219.4 222.5h.6M219.7 233.5h-.3M219.7 222.5h-.3M219.9 228.5h.7M219.9 233.5h.7M220 228.5h-.6M220 228.5h1.2M220 222.5h1.2M220 233.5h-.3M220 233.5h.6M220 222.5h-.3M220 222.5h.6"/>
<path d="M220.3 233.5h-.3M220.3 222.5h-.3M220.6 233.5h.5M220.6 233.5h-.3M220.6 222.5h.5M220.6 222.5h-.3M220.6 228.5h-.6M220.6 228.5h.6M220.6 233.5h.6M220.8 233.5h-.2M220.8 222.5h-.2M221.1 233.5h.5"/>
<path d="M221.1 233.5h-.3M221.1 222.5h.5M221.1 222.5h-.3M221.2 228.5h1.2M221.2 228.5h-.6M221.2 222.5h1.2M221.2 228.5h.6M221.2 233.5h.6M221.3 233.5h-.2M221.3 222.5h-.2M221.6 233.5h.4M221.6 233.5h-.3"/>
<path d="M221.6 222.5h.4M221.6 222.5h-.3M221.8 228.5h.4M221.8 233.5h.4M221.8 233.5h-.2M221.8 222.5h-.2M221.8 228.5h-.6M222 233.5h.3M222 233.5h-.2M222 222.5h.3M222 222.5h-.2M222.1 233.5h-.1"/>
<path d="M222.1 222.5h-.1M222.2 228.5h.3M222.2 233.5h.3M222.3 233.5h.1M222.3 233.5h-.2M222.3 222.5h.1M222.3 222.5h-.2M222.4 233.5h-.1M222.4 222.5h-.1M222.4 228.5h1M222.4 228.5h-.6M222.4 222.5h1"/>
<path d="M222.4 233.5h.1M222.4 222.5h.1M222.5 228.5h.1M222.5 233.5h.1M222.5 233.5h-.1M222.5 222.5h-.1M222.5 222.5v11M222.6 228.5h.1M222.6 233.5h.1M222.7 228.5v5M222.9 228.5h-.5M223.4 228.5h.9"/>
<path d="M223.4 228.5h-.5M223.4 222.5h.9M223.9 228.5h-.5M224.3 228.5h.7M224.3 228.5h-.4M224.3 222.5h.7M224.7 228.5h-.4M225 228.5h.4M225 228.5h-.3M225 222.5h.4M225.2 228.5h-.2M225.4 228.5h.1"/>
<path d="M225.4 228.5h-.2M225.4 222.5h.1M225.5 228.5h-.1"/>
</g>
<text font-size="4.2" x="14" y="17">UG02-37p5 孔网双侧PD载板 R37.5</text>
<g font-size="3">
<text x="14" y="268">图号 UG02-37p5-R3</text>
<text x="44.5" y="268">修订 R3</text>
</g>
<g font-size="2.8">
<text x="360.2" y="17">第一角三视 / 直接孔标 / 保持商业接口</text>
<text x="47.3" y="30">右视 Y / Z（置左）</text>
<text x="174.1" y="30">主视 X / Z（舵盘贴合侧）</text>
<text x="178.2" y="205">俯视 X / Y（置下）</text>
<text x="165" y="268">材料：316L 不锈钢</text>
<text x="354" y="268">1 / 2</text>
<text x="165" y="276">处理：去磁、钝化</text>
</g>
<g font-size="2.7">
<text x="291" y="268">主图比例 2:1</text>
<text x="14" y="276">单位 mm / 第一角投影 / 加工审核版</text>
</g>
<g font-size="2.6">
<text x="290" y="38">局部O为舵盘贴合面与转轴交点；STEP (24.6979804,0,62.5)。</text>
<text x="290" y="43.2">局部X=世界+Y；局部Y=世界−X；局部Z=世界+Z；右手系。</text>
<text x="290" y="48.4">转轴至建模探测中心R=37.5，上下相对孔距仍为30。</text>
<text x="290" y="53.6">主体板厚2.5；4个一体支柱Ø5.5、长3；四PCB孔M3×0.5</text>
<text x="361.8" y="53.6">。</text>
<text x="290" y="58.8">框39×39；PCB源37.3×37.3 / P30×30；不缩放商业源。</text>
<text x="240.7" y="63.8">Ø6.5 通</text>
<text x="290" y="64">4×Ø2.2间隙孔位于R7圆，接舵盘A；中心Ø6.5供工具。</text>
<text x="240.7" y="67.4">MMCX避空</text>
<text x="290" y="69.2">主窗、开关侧窗与MMCX窗贯穿2.5；两矩形窗内角R0.5。</text>
<text x="290" y="74.4">PCB固定孔M3×0.5</text>
<text x="317.6" y="74.4">、底孔Ø2.5通5.5；舵盘四孔为Ø2.2光孔。</text>
<text x="290" y="79.6">编号打在薄框外侧窄边，避开正背接触面及PD覆盖，详激光定位。</text>
<text x="290" y="84.8">感光面沿用图估基准；实物测量修正不应由修改商业源尺寸替代。</text>
<text x="119" y="118.4">底孔 Ø2.5 通5.5</text>
<text x="119.1" y="114.8">4× M3×0.5</text>
<text x="142.2" y="165.8">4× Ø2.2 通</text>
<text x="140.1" y="169.4">R7，板厚2.5</text>
<text x="213.5" y="172.8">Ø6.5 通</text>
<text x="213.5" y="176.4">中心工具孔</text>
<text x="148.4" y="184.5">主体 Ø18</text>
<text x="291" y="276">A3 420 × 297</text>
<text x="354" y="276">整机接口待实核</text>
</g>
<g font-size="2.5">
<text x="188.6" y="40.8">39</text>
<text x="188.6" y="66.8">30</text>
<text x="143.6" y="89">39</text>
<text x="239.6" y="116">66</text>
<text x="240.6" y="228">5.5</text>
<text x="14" y="284">实际尺寸来自冻结 STEP；不修改参考器件</text>
<text x="165" y="284">编号：激光打标，不铣刻</text>
<text x="354" y="284">未签发加工批准</text>
</g>
<g font-size="2.4">
<text x="187" y="162">O</text>
<text x="291" y="284">打印：实际大小100%</text>
</g>
<text font-size="2.3" x="291" y="236">冻结 STEP SHA256</text>
<g font-size="2.1">
<text x="291" y="241">04d00e44c7abe81cf2ca1d782d89e04d</text>
<text x="291" y="246">31b0e994197698c7041d94ac60c2e787</text>
</g>
</svg>
